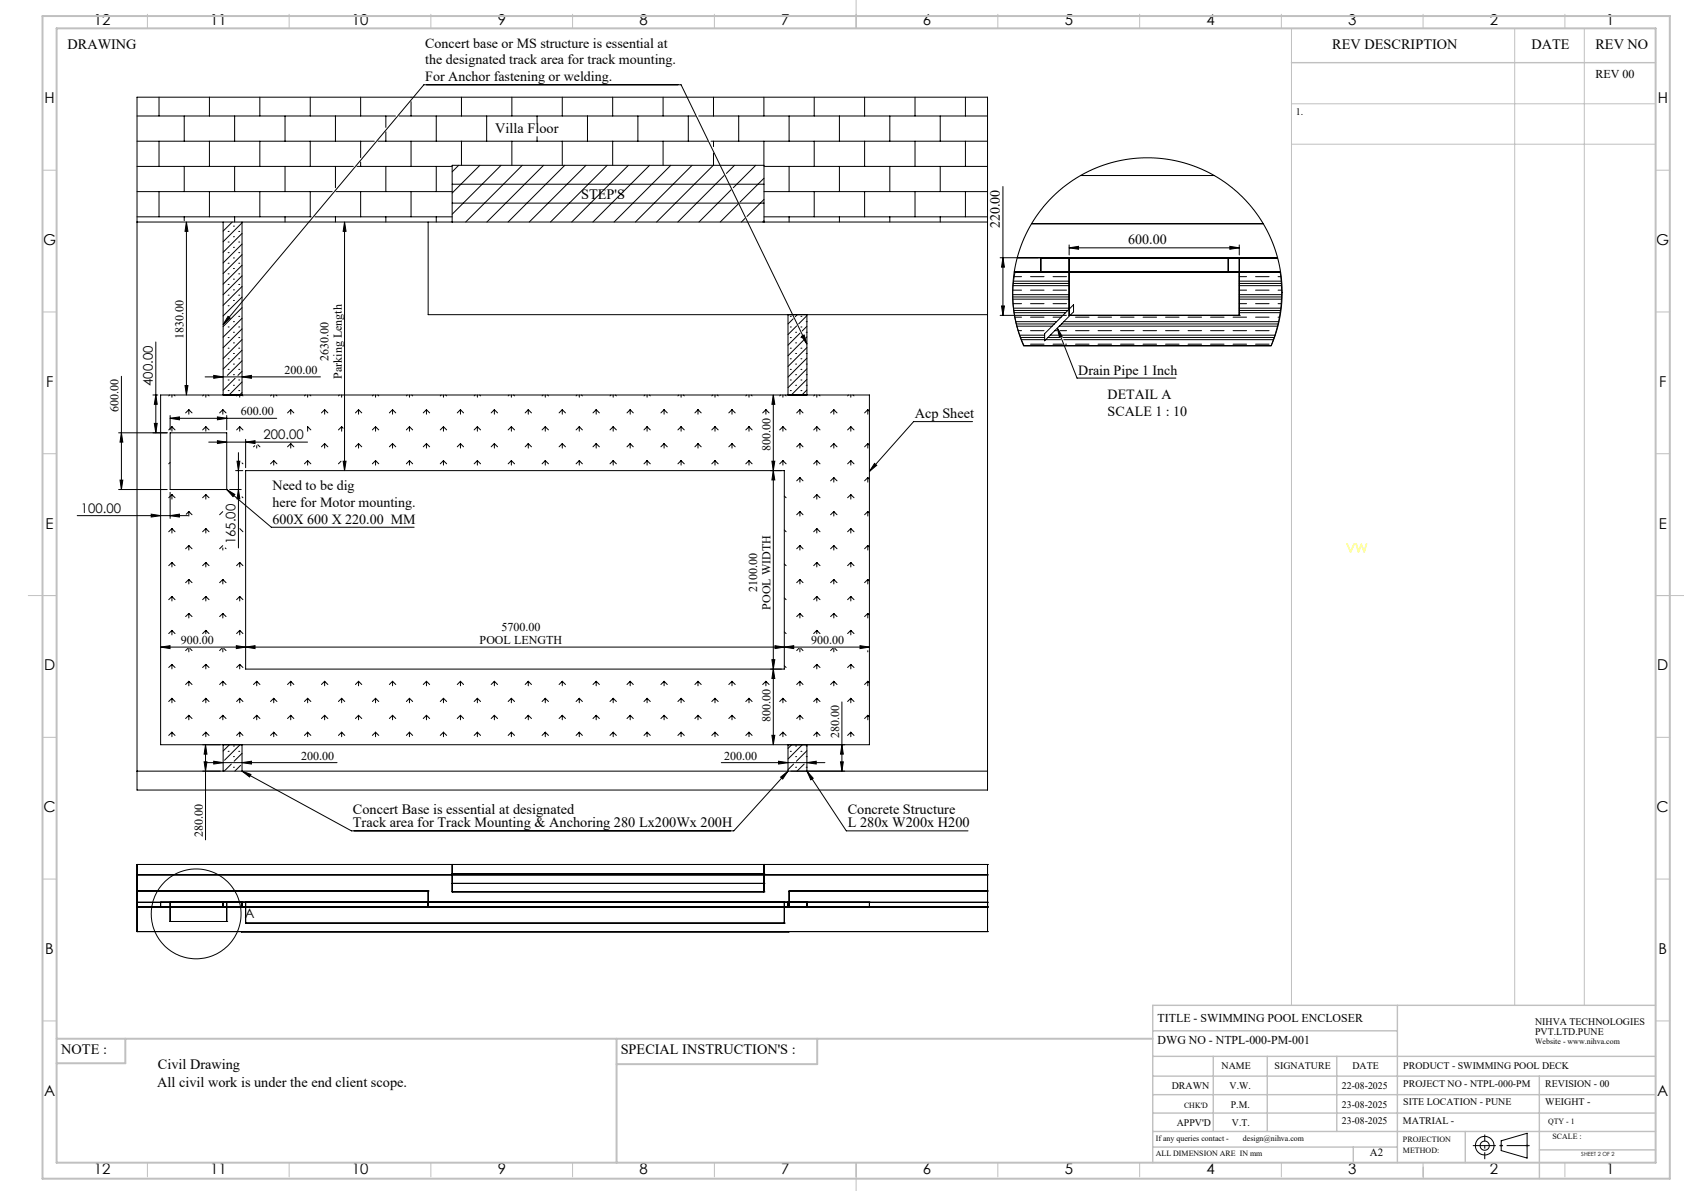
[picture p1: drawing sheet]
<svg xmlns="http://www.w3.org/2000/svg" width="594mm" height="420mm" viewBox="0 0 594 420" stroke-linecap="round" stroke-linejoin="round" font-family="sans-serif">
<g fill="none" stroke="#000" stroke-width=".35">
<path d="M48.3 34.3h300v244.3h-300zM56.1 34.3v6.6M73.9 34.3v6.6M91.7 34.3v6.6M109.4 34.3v6.6M127.2 34.3v6.6M145 34.3h.1M145 35.9v5M162.8 34.3v6.6M180.6 34.3v6.6M198.3 34.3v6.6M216.1 34.3v6.6"/>
<path d="M233.9 34.3v6.6M251.7 34.3v6.6M269.5 34.3v6.6M287.2 34.3v6.6M305 34.3v6.6M322.8 34.3v6.6M340.5 34.3v6.6M48.3 58.7h76.3M48.3 49.8h83.7M48.3 40.9h91.2M56.1 49.8v8.9M65 40.9v8.9"/>
<path d="M65 58.7v8.9M73.9 49.8v8.9M82.8 40.9v8.9M82.8 58.7v8.9M91.7 49.8v8.9M100.5 40.9v8.9M100.5 58.7v8.9M109.4 49.8v8.9M118.3 40.9v8.9M118.3 58.7v7.5M125.9 58.7h33.6M127.2 49.8v5.8"/>
<path d="M127.2 57.1v1.6M133.3 49.8h116.3M136.1 40.9v4M136.1 46.5v3.3M136.1 58.7v8.9M140.8 40.9h104.6M145 49.8v8.9M153.9 40.9v8.9M153.9 58.7v8.9M161.8 58.3l-2.3 2.3M162.8 49.8v8.5M169.3 58.3l-9.8 9.8"/>
<path d="M171.7 40.9v8.9M176.7 58.3l-17.2 17.2M180.6 49.8v8.5M184.2 58.3l-19.9 20M189.4 40.9v2.4M189.4 48.2v1.6M191.7 58.3l-20 20M198.3 49.8v8.5M199.2 58.3l-20 20M206.7 58.3l-20 20M207.2 40.9v8.9M214.2 58.3l-20 20"/>
<path d="M216.1 49.8v8.5M221.7 58.3l-20.1 20M225 40.9v8.9M229.1 58.3l-20 20M233.9 49.8v8.5M236.6 58.3l-20 20M242.8 40.9v8.9M244.1 58.3l-20 20M246.5 40.9h101.8M250.8 49.8h97.5M251.6 58.3l-20 20M251.7 49.8v1.9"/>
<path d="M251.7 54v4.3M259.1 58.3l-2.9 2.9M260.6 40.9v8.9M266.6 58.3l-7.9 7.9M269.5 49.8v28.5M269.5 58.7h78.8M269.5 58.3h-110v20M278.3 40.9v8.9M278.3 58.7v8.9M287.2 49.8v8.9M296.1 40.9v8.9M296.1 58.7v8.9"/>
<path d="M305 49.8v8.9M313.9 40.9v8.9M313.9 58.7v8.9M322.8 49.8v8.9M331.6 40.9v8.9M331.6 58.7v8.9M340.5 49.8v8.9M48.3 78.3h300M48.3 76.5h61.5M48.3 67.6h68.9M56.1 67.6v8.9M65 76.5v1.3"/>
<path d="M65.8 78.3l.5 3.3h-1zM65.8 78.3v61M73.9 67.6v8.9M78.7 78.3v61M81.9 78.3l-3.2 3.2M82.3 79.7h.1M82.8 76.5v1.8M85.4 78.3v61l.3 .3M85.4 78.6l-6.7 6.6M91.7 67.6v8.9M100.5 76.5v1.8M109.4 67.6v8.9"/>
<path d="M111.1 76.5h48.4M118.3 76.5v1.8M118.5 67.6h41M121.5 78.3l.6 3.3h-1.1zM121.5 78.3v87.7M127.2 67.6v8.9M136.1 76.5v1.8M145 67.6v8.9M151 78.3v32.7h197.3M153.9 76.5v1.8M159.5 65h110M159.5 71.6h110"/>
<path d="M255.4 61.9l-16.3 16.4M257.9 66.9l-11.3 11.4M260.3 72l-6.3 6.3M262.7 77.1l-1.2 1.2M269.5 77.8l-.5 .5M269.5 76.5h78.8M269.5 67.6h78.8M269.5 62.8l-8.4 8.4M269.5 70.3l-6 6M278.3 76.5v1.8M287.2 67.6v8.9M296.1 76.5v1.8"/>
<path d="M305 67.6v8.9M313.9 76.5v1.8M322.8 67.6v8.9M331.6 76.5v1.8M340.5 67.6v8.9M353.8 65.8v45.4M363.9 78.9h81.7M370.4 70.3l2.8-2.7 3.2-2.6 3.2-2.2 4.1-2.3 4-1.7 3.8-1.3 7.5-1.5 8.1-.3 3.9 .3 4.3 .8 4 1.1 4.4 1.7 6.8 3.6 3.1 2.2 3.4 2.9 5.2 5.7 2.7 3.7 1.9 3.3 2 4.4 1.4 3.9 1.7 7.7 .3 4.1v4.8l-1.1 7.8-1 3.8-1.7 4.4h-87.4l-2.2-6.5-1.3-7-.3-7.2 .7-6.4 1.9-7.1 2.9-6.8 3.4-5.5zM381.1 61.9h47.2M80.5 96.6h.1M80.5 92.8h.1M80.5 89.1h.1"/>
<path d="M80.5 85.4h.1M80.5 81.6h.1M82.3 98.4h.1M82.3 94.7h.1M82.3 91h.1M82.3 87.2h.1M82.3 83.5h.1M84.2 96.6h.1M84.2 92.8h.1M84.2 89.1h.1M84.2 85.4h.1M84.2 81.6h.1"/>
<path d="M85.4 97.3l-6.7 6.6M85.4 93.5l-6.7 6.7M85.4 89.8l-6.7 6.7M85.4 86.1l-6.7 6.6M85.4 82.3l-6.7 6.7M352.8 90.9h97.8M353.8 90.9l.5 3.3h-1zM357.4 100h19.7M357.5 99.1h19.6M357.8 95.9h93.9M357.8 97.6h2.5M358 95.9a41.6 41.6 0 0 0 3.2 26"/>
<path d="M363.5 97.6h4.8M367.1 90.9h.1M367.1 95.9h.1M367.1 90.9v5M371.4 97.6h4.8M377.1 90.9h.1M377.1 90.9v20.3M377.1 87.4l3.3-.5v1zM377.1 86.4v3.5M377.1 87.4h60M433.3 95.9h.1M433.3 90.9h.1"/>
<path d="M433.3 90.9v5M433.8 86.9l3.3 .5-3.3 .5zM437.1 90.9h.1M437.1 90.9v20.3M437.1 86.4v3.5M437.1 100h14.9M437.1 99.1h14.8M437.1 97.6h2.6M442.9 97.6h4.7M450.8 97.6h1M451.6 95.9a49.6 49.6 0 0 1-3.3 26M78.7 114.4l70.8-84.5h90.7l44.4 91.4"/>
<path d="M80.4 111.6l.8 .6-2.5 2.2zM80.5 119h.1M80.5 115.3h.1M80.5 107.8h.1M80.5 104.1h.1M80.5 100.3h.1M82.3 117.2h.1M82.3 113.4h.1M82.3 106h.1M82.3 102.2h.1M84.2 119h.1M84.2 115.3h.1"/>
<path d="M84.2 111.6h.1M84.2 104.1h.1M84.2 100.3h.1M85.4 119.8l-6.7 6.6M85.4 116l-6.7 6.6M85.4 112.2l-6.7 6.7M85.4 108.5l-6.7 6.7M85.4 104.8l-6.7 6.6M85.4 101l-6.7 6.7M278 111v28.3M278.8 119h.1M278.8 115.3h.1"/>
<path d="M278.8 111.6h.1M279.8 112.4l-1.8 1.8M280.6 117.2h.1M281 115l-3 3M281.2 111l-.7 .7M282.2 117.5l-4.2 4.2M282.5 119h.1M282.5 115.3h.1M282.5 111.6h.1M282.7 118.6l.9-.5 1 3.2zM283.4 120l-5.4 5.5M284.4 117.2h.1"/>
<path d="M284.4 113.4h.1M284.6 111v28.3M284.6 118.8l-.4 .5M284.6 115.1l-1.6 1.6M284.6 111.3l-2.9 2.9M352.8 111.2h23.3M353.3 107.9h1l-.5 3.3zM357.2 104.7h19.9M357.2 103.9h19.9M357.3 105.5h19.8M357.3 102.3h3M357.4 100.7h19.7"/>
<path d="M357.4 107.1h2.9M357.5 108.7h19.6M357.6 109.5h19.1M357.7 110.3h18.1M358 111.8h2.3M358.3 113.4h14.4M358.5 114.2h13.4M358.7 115h12.4M359.1 116.6h1.2M359.7 118.2h8.8M360 119h8.5M360.3 119.8h8.2"/>
<path d="M363.5 102.3h4.8M363.5 107.1h4.8M363.5 111.8h4.8M363.5 116.6h4.8M368.5 117.7l10.2-10.2v2.5l-10.2 10.2zM368.9 119.8h5.2M369.6 119h4.2M370.5 118.2h3M371.4 102.3h4.8M371.4 107.1h4.8M371.4 111.8h2.9M372 116.6h.8"/>
<path d="M373 115.7l1.6 2.9-.9 .3zM373 115.7l6.9 17.6h34.9M373.6 115h77M373.9 116.6h2.3M374.4 114.2h76.4M374.5 118.2h75.2M374.9 119h74.5M375.2 119.8h74M375.2 113.4h75.8M377.1 111.2h.1M377.1 111.2h60M379.4 111.8h4.7"/>
<path d="M379.4 116.6h4.7M387.3 111.8h4.8M387.3 116.6h4.8M395.3 111.8h4.7M395.3 116.6h4.7M403.2 111.8h4.8M403.2 116.6h4.8M411.1 111.8h4.8M411.1 116.6h4.8M419.1 111.8h4.7M419.1 116.6h4.7M427 111.8h4.8"/>
<path d="M427 116.6h4.8M434.9 111.8h4.8M434.9 116.6h4.8M437.1 111.2h.1M437.1 100.7h14.9M437.1 105.5h14.9M437.1 110.3h14.5M437.1 104.7h14.9M437.1 109.5h14.6M437.1 103.9h14.9M437.1 108.7h14.7M437.1 102.3h2.6"/>
<path d="M437.1 107.1h2.6M442.9 102.3h4.7M442.9 107.1h4.7M442.9 111.8h4.7M442.9 116.6h4.7M450.8 102.3h1.2M450.8 107.1h1.1M450.8 111.8h.5M42.8 132.7v39.9M53.9 139.3h1.8M55 120.6v32M55 139.3l.5 3.3h-1.1z"/>
<path d="M56.7 139.3h250v123.3h-250zM59.8 139.3l-.3 .3M60.6 139.3v.8M61.4 139.3l.3 .3M65.3 136h1l-.5 3.3zM71.8 139.3l-.3 .3M72.4 132.9h40.6M72.6 139.3v.8M73.4 139.3l.3 .3M75.4 132.4l3.3 .5-3.3 .5zM80.5 137.7h.1M80.5 134h.1"/>
<path d="M80.5 130.3h.1M80.5 126.5h.1M80.5 122.8h.1M82.3 135.9h.1M82.3 132.1h.1M82.3 128.4h.1M82.3 124.7h.1M82.3 120.9h.1M82.9 133.4l-4.2 4.2M83.8 139.3l-.3 .3M84.2 137.7h.1M84.2 134h.1"/>
<path d="M84.2 130.3h.1M84.2 126.5h.1M84.2 122.8h.1M85.4 132.9l3.3-.5v1zM85.4 138.4l-.9 .9 .1 .8M85.4 134.7l-4.6 4.6M85.4 123.5l-6.7 6.7M85.4 131l-1.5 1.4M85.4 127.2l-5.2 5.2M95.7 139.3l-.3 .3M96.6 139.3v.8M97.3 139.3l.4 .3"/>
<path d="M107.7 139.3l-.3 .3M108.5 139.3v.8M109.3 139.3l.3 .3M119.7 139.3l-.3 .3M120.5 139.3v.8M131.7 139.3l-.4 .3M132.5 139.3v.8M133.3 139.3l.3 .3M143.7 139.3l-.4 .3M144.4 139.3v.8M145.2 139.3l.4 .3M155.6 139.3l-.3 .3"/>
<path d="M156.4 139.3v.8M157.2 139.3l.4 .3M167.6 139.3l-.3 .3M168.4 139.3v.8M169.2 139.3l.3 .3M179.6 139.3l-.4 .3M180.4 139.3v.8M181.2 139.3l.3 .3M191.6 139.3l-.4 .3M192.3 139.3v.8M193.1 139.3l.4 .3M203.5 139.3l-.3 .3"/>
<path d="M204.3 139.3v.8M205.1 139.3l.3 .3M215.5 139.3l-.3 .3M216.3 139.3v.8M217.1 139.3l.3 .3M227.5 139.3l-.3 .3M228.2 139.3v.8M229.1 139.3l.3 .3M239.4 139.3l-.3 .3M240.2 139.3v.8M241 139.3l.4 .3M251.4 139.3l-.3 .3"/>
<path d="M252.2 139.3v.8M253 139.3l.3 .3M263.4 139.3l-.3 .3M264.2 139.3v.8M265 139.3l.3 .3M272.8 139.3l.5 3.3h-1zM272.8 139.3v123.3M275.3 139.3l-.3 .3M276.2 139.3v.8M276.9 139.3l.4 .3M278.8 137.7h.1M278.8 134h.1"/>
<path d="M278.8 130.3h.1M278.8 126.5h.1M278.8 122.8h.1M280.6 135.9h.1M280.6 132.1h.1M280.6 128.4h.1M280.6 124.7h.1M280.6 120.9h.1M282.5 137.7h.1M282.5 134h.1M282.5 130.3h.1M282.5 126.5h.1"/>
<path d="M282.5 122.8h.1M284.4 135.9h.1M284.4 132.1h.1M284.4 128.4h.1M284.4 124.7h.1M284.6 137.5l-1.7 1.8M284.6 133.8l-5.5 5.5M284.6 130.1l-6.6 6.6M284.6 126.3l-6.6 6.7M284.6 122.6l-6.6 6.6M287.3 139.3l-.3 .3M288.1 139.3v.8"/>
<path d="M288.9 139.3l.3 .3M299.3 139.3l-.3 .3M300.1 139.3v.8M300.9 139.3l.3 .3M363.5 121.4h4.8M371.4 121.4h3.4M375.8 121.4h.4M379.4 121.4h4.7M387.3 121.4h4.8M395.3 121.4h4.7M403.2 121.4h4.8M411.1 121.4h4.8"/>
<path d="M419.1 121.4h4.7M427 121.4h4.8M434.9 121.4h4.8M442.9 121.4h4.7M41.8 152.6h17.2M42.8 152.6l.5 3.3h-1zM54.4 149.3h1.1l-.5 3.3zM60 152.6h20v20h-20zM60 147.5l3.3-.5v1zM60 146.5v5.1M60 147.5h37.6M60.6 150.5v1.6"/>
<path d="M60.6 150.5l-1.1 1.1M60.6 150.5l1.1 1.1M66.6 144.5v1.6M66.6 144.5l-1.1 1.1M66.6 144.5l1.1 1.1M72.6 150.5v1.6M72.6 150.5l-1.1 1.1M72.6 150.5l1.1 1.1M73.6 155.9h34.9M76.7 155.4l3.3 .5-3.3 .5zM76.7 147l3.3 .5-3.3 .5zM78.6 144.5v1.6"/>
<path d="M78.6 144.5l-1.1 1.1M78.6 144.5l1.1 1.1M80 146.5v5.1M84.1 159.6v33.6M84.6 150.5v1.6M84.6 150.5l-1.1 1.1M84.6 150.5l1.1 1.1M86.6 155.9l3.4-.5v1zM86.6 154.9v10M89.9 157.2l-.5 .4M90.6 157.2v.8M90.9 156.9l.8 .7"/>
<path d="M102.6 144.5v1.6M102.6 156.4v1.6M102.6 156.4l-1.2 1.2M102.6 144.5l-1.2 1.1M102.6 144.5l1 1.1M102.6 156.4l1 1.2M108.5 150.5v1.6M108.5 150.5h.1M108.5 150.5l1.1 1.1M114.5 144.5v1.6M114.5 156.4v1.6M114.5 156.4l-1.1 1.2"/>
<path d="M114.5 144.5l-1.1 1.1M114.5 144.5l1.1 1.1M114.5 156.4l1.1 1.2M120.5 150.5v1.6M120.5 150.5l-1.1 1.1M120.5 150.5l.5 .5M126.5 144.5v1.6M126.5 156.4v1.6M126.5 156.4l-1.1 1.2M126.5 144.5l-1.1 1.1M126.5 144.5l1.1 1.1M126.5 156.4l1.1 1.2"/>
<path d="M132.5 150.5v1.6M132.5 150.5l-1.2 1.1M132.5 150.5l1.1 1.1M138.5 144.5v1.6M138.5 156.4v1.6M138.5 156.4l-1.2 1.2M138.5 144.5l-1.2 1.1M138.5 144.5l1.1 1.1M138.5 156.4l1.1 1.2M144.4 150.5v1.6M144.4 150.5l-1.1 1.1M144.4 150.5l1.2 1.1"/>
<path d="M150.4 144.5v1.6M150.4 156.4v1.6M150.4 156.4l-1.1 1.2M150.4 144.5l-1.1 1.1M150.4 144.5l1.2 1.1M150.4 156.4l1.2 1.2M156.4 150.5v1.6M156.4 150.5l-1.1 1.1M156.4 150.5l1.2 1.1M162.4 144.5v1.6M162.4 156.4v1.6M162.4 156.4l-1.1 1.2"/>
<path d="M162.4 144.5l-1.1 1.1M162.4 144.5l1.1 1.1M162.4 156.4l1.1 1.2M168.4 150.5v1.6M168.4 150.5l-1.1 1.1M168.4 150.5l1.1 1.1M174.4 144.5v1.6M174.4 156.4v1.6M174.4 156.4l-1.2 1.2M174.4 144.5l-1.2 1.1M174.4 144.5l1.1 1.1M174.4 156.4l1.1 1.2"/>
<path d="M180.4 150.5v1.6M180.4 150.5l-1.2 1.1M180.4 150.5l1.1 1.1M186.3 144.5v1.6M186.3 156.4v1.6M186.3 156.4l-1.1 1.2M186.3 144.5l-1.1 1.1M186.3 144.5l1.2 1.1M186.3 156.4l1.2 1.2M192.3 150.5v1.6M192.3 150.5l-1.1 1.1M192.3 150.5l1.2 1.1"/>
<path d="M198.3 144.5v1.6M198.3 156.4v1.6M198.3 156.4l-1.1 1.2M198.3 144.5l-1.1 1.1M198.3 144.5l1.2 1.1M198.3 156.4l1.2 1.2M204.3 150.5v1.6M204.3 150.5l-1.1 1.1M204.3 150.5l1.1 1.1M210.3 144.5v1.6M210.3 156.4v1.6M210.3 156.4l-1.1 1.2"/>
<path d="M210.3 144.5l-1.1 1.1M210.3 144.5l1.1 1.1M210.3 156.4l1.1 1.2M216.3 150.5v1.6M216.3 150.5l-1.1 1.1M216.3 150.5l1.1 1.1M222.3 144.5v1.6M222.3 156.4v1.6M222.3 156.4l-1.1 1.2M222.3 144.5l-1.1 1.1M222.3 144.5l1.1 1.1M222.3 156.4l1.1 1.2"/>
<path d="M228.2 150.5v1.6M228.2 150.5l-1 1.1M228.2 150.5l1.2 1.1M234.2 144.5v1.6M234.2 156.4v1.6M234.2 156.4l-1.1 1.2M234.2 144.5l-1.1 1.1M234.2 144.5l1.2 1.1M234.2 156.4l1.2 1.2M240.2 150.5v1.6M240.2 150.5l-1.1 1.1M240.2 150.5l1.2 1.1"/>
<path d="M246.2 144.5v1.6M246.2 156.4v1.6M246.2 156.4l-1.1 1.2M246.2 144.5l-1.1 1.1M246.2 144.5l1.1 1.1M246.2 156.4l1.1 1.2M252.2 150.5v1.6M252.2 150.5l-1.1 1.1M252.2 150.5l1.1 1.1M258.2 156.4l-1.1 1.2M258.2 144.5v1.6M258.2 156.4v1.6"/>
<path d="M258.2 144.5l-1.1 1.1M258.2 144.5l1.1 1.1M258.2 156.4l1.1 1.2M264.2 150.5l-1.1 1.1M264.2 150.5v1.6M264.2 150.5l1.1 1.1M270.2 144.5l-1.2 1.1M270.2 144.5v1.6M270.2 144.5l1.1 1.1M276.2 150.5v1.6M276.2 150.5l-1.2 1.1M276.2 150.5l1.1 1.1"/>
<path d="M282.2 144.5v1.6M282.2 156.4v1.6M282.2 156.4l-1.2 1.2M282.2 144.5l-1.2 1.1M282.2 144.5l1 1.1M282.2 156.4l1 1.2M288.1 150.5v1.6M288.1 150.5l-1.1 1.1M288.1 150.5l1.1 1.1M294.1 144.5v1.6M294.1 156.4v1.6M294.1 156.4l-1.1 1.2"/>
<path d="M294.1 144.5l-1.1 1.1M294.1 144.5l1.1 1.1M294.1 156.4l1.1 1.2M300.1 150.5v1.6M300.1 150.5l-1.1 1.1M300.1 150.5l1.1 1.1M306.1 144.5v1.6M306.1 156.4v1.6M306.1 156.4l-1.1 1.2M306.1 144.5l-1.1 1.1M306.1 144.5l.6 .5M306.1 156.4l.6 .6"/>
<path d="M343 148.7h-20.7l-15.6 17.5M41.8 172.6h17.2M42.3 169.3h1l-.5 3.3zM60 173.6v9.2M60 163.1l-.5 .5M60.6 174.4v1.6M60.6 174.4l-1.1 1.1M60.6 174.4l1.1 1.1M72.6 174.4v1.6M72.6 174.4l-1.1 1.1M72.6 174.4l1.1 1.1M80 172.6l15.7 13.3h50.4"/>
<path d="M80 172.6l2.8 1.8-.6 .7zM81 172.6h4.1M83.1 166h2.6M83.6 162.6h1l-.5 3.4zM84.1 172.6l.5 3.3h-1zM85.4 163.2l.3 .4M85.4 175.2l.3 .3M86.6 166h190v70h-190zM96.6 162.4v1.6M96.6 162.4l-1.2 1.2M96.6 162.4l1.1 1.2M108.5 162.4v1.6"/>
<path d="M108.5 162.4l-1.1 1.2M108.5 162.4l1.1 1.2M120.3 162.6l-.9 1M121 162.6h1.1l-.6 3.4zM132.5 162.4v1.6M132.5 162.4l-1.2 1.2M132.5 162.4l1.1 1.2M144.4 162.4v1.6M144.4 162.4l-1.1 1.2M144.4 162.4l1.2 1.2M156.4 162.4v1.6M156.4 162.4l-1.1 1.2"/>
<path d="M156.4 162.4l1.2 1.2M168.4 162.4v1.6M168.4 162.4l-1.1 1.2M168.4 162.4l1.1 1.2M180.4 162.4v1.6M180.4 162.4l-1.2 1.2M180.4 162.4l1.1 1.2M192.3 162.4v1.6M192.3 162.4l-1.1 1.2M192.3 162.4l1.2 1.2M204.3 162.4v1.6M204.3 162.4l-1.1 1.2"/>
<path d="M204.3 162.4l1.1 1.2M216.3 162.4v1.6M216.3 162.4l-1.1 1.2M216.3 162.4l1.1 1.2M228.2 162.4v1.6M228.2 162.4l-1 1.2M228.2 162.4l1.2 1.2M240.2 162.4v1.6M240.2 162.4l-1.1 1.2M240.2 162.4l1.2 1.2M252.2 162.4l-1.1 1.2M252.2 162.4v1.6"/>
<path d="M252.2 162.4l1.1 1.2M264.2 162.4v1.6M264.2 162.4l-1.1 1.2M264.2 162.4l1.1 1.2M272.3 162.6h1l-.5 3.4zM272.8 166l.5 3.2h-1zM276.2 162.4v1.6M276.2 162.4l-1.2 1.2M276.2 162.4l1.1 1.2M276.6 174.9l.7 .6M282.2 168.4v1.6M282.2 168.4l-1.2 1.2"/>
<path d="M282.2 168.4l1 1.2M288.1 162.4v1.6M288.1 174.4v1.6M288.1 174.4l-1.1 1.1M288.1 162.4l-1.1 1.2M288.1 162.4l1.1 1.2M288.1 174.4l1.1 1.1M294.1 168.4v1.6M294.1 168.4l-1.1 1.2M294.1 168.4l1.1 1.2M300.1 162.4v1.6M300.1 174.4v1.6"/>
<path d="M300.1 174.4l-1.1 1.1M300.1 162.4l-1.1 1.2M300.1 162.4l1.1 1.2M300.1 174.4l1.1 1.1M306.1 168.4v1.6M306.1 168.4l-1.1 1.2M306.1 168.4l.6 .6M308.5 163.4l.7 .7-2.5 2.1zM27.2 181.8h39.2M53.3 181.3l3.4 .5-3.4 .5zM60 181.8l3.3-.5v1zM60.6 186.4v1.6"/>
<path d="M60.6 198.3v1.6M60.6 198.3l-1.1 1.2M60.6 186.4l-1.1 1.1M60.6 186.4l1.1 1.1M60.6 198.3l1.1 1.2M66.6 180.4v1.6M66.6 192.4v1.6M66.6 192.4l-1.1 1.1M66.6 180.4l-.9 .9M66.6 180.4l1.1 1.1M66.6 192.4l1.1 1.1M72.6 186.4v1.6"/>
<path d="M72.6 198.3v1.6M72.6 198.3l-1.1 1.2M72.6 186.4l-1.1 1.1M72.6 186.4l1.1 1.1M72.6 198.3l1.1 1.2M78.6 192.4l-1.1 1.1M78.6 180.4l-1.1 1.1M78.6 193.2v.8M79.4 193.2l.3 .3M84.6 198.3v1.6M84.6 198.3l-1.1 1.2M84.6 198.3l1.1 1.2"/>
<path d="M84.6 186.4l1.1 1.1M276.6 186.9l.7 .6M276.6 198.9l.7 .6M282.2 180.4v1.6M282.2 192.4v1.6M282.2 192.4l-1.2 1.1M282.2 180.4l-1.2 1.1M282.2 180.4l1 1.1M282.2 192.4l1 1.1M288.1 186.4v1.6M288.1 198.3v1.6M288.1 198.3l-1.1 1.2"/>
<path d="M288.1 186.4l-1.1 1.1M288.1 186.4l1.1 1.1M288.1 198.3l1.1 1.2M294.1 180.4v1.6M294.1 192.4v1.6M294.1 192.4l-1.1 1.1M294.1 180.4l-1.1 1.1M294.1 180.4l1.1 1.1M294.1 192.4l1.1 1.1M300.1 186.4v1.6M300.1 198.3v1.6M300.1 198.3l-1.1 1.2"/>
<path d="M300.1 186.4l-1.1 1.1M300.1 186.4l1.1 1.1M300.1 198.3l1.1 1.2M306.1 180.4v1.6M306.1 192.4v1.6M306.1 192.4l-1.1 1.1M306.1 180.4l-1.1 1.1M306.1 180.4l.6 .6M306.1 192.4l.6 .6M60.6 210.3v1.6M60.6 210.3l-1.1 1.2M60.6 210.3l1.1 1.2"/>
<path d="M66.6 204.3v1.6M66.6 216.3v1.6M66.6 216.3l-1.1 1.1M66.6 204.3l-1.1 1.2M66.6 204.3l1.1 1.2M66.6 216.3l1.1 1.1M72.6 210.3v1.6M72.6 210.3l-1.1 1.2M72.6 210.3l1.1 1.2M78.6 204.3v1.6M78.6 216.3v1.6M78.6 216.3l-1.1 1.1"/>
<path d="M78.6 204.3l-1.1 1.2M78.6 204.3l1.1 1.2M78.6 216.3l1.1 1.1M84.6 210.3v1.6M84.6 210.3l-1.1 1.2M84.6 210.3l1.1 1.2M276.6 210.8l.7 .7M282.2 204.3v1.6M282.2 216.3v1.6M282.2 216.3l-1.2 1.1M282.2 204.3l-1.2 1.2M282.2 204.3l1 1.2"/>
<path d="M282.2 216.3l1 1.1M288.1 210.3v1.6M288.1 210.3l-1.1 1.2M288.1 210.3l1.1 1.2M294.1 204.3v1.6M294.1 216.3v1.6M294.1 216.3l-1.1 1.1M294.1 204.3l-1.1 1.2M294.1 204.3l1.1 1.2M294.1 216.3l1.1 1.1M300.1 210.3v1.6M300.1 210.3l-1.1 1.2"/>
<path d="M300.1 210.3l1.1 1.2M306.1 204.3v1.6M306.1 216.3v1.6M306.1 216.3l-1.1 1.1M306.1 204.3l-1.1 1.2M306.1 204.3l.6 .6M306.1 216.3l.6 .6M56.7 228.2l3.3-.5v1zM56.7 228.2h250M60.6 222.3v1.6M60.6 234.3v1.6M60.6 234.3l-1.1 1.1"/>
<path d="M60.6 222.3l-1.1 1.1M60.6 222.3l1.1 1.1M60.6 234.3l1.1 1.1M66.2 228.7l-.7 .7M66.6 228.7v1.2M67 228.7l.7 .7M72.6 222.3v1.2M72.6 234.3v1.6M72.6 234.3l-1.1 1.1M72.6 222.3l-1.1 1.1M72.6 222.3l1.1 1.1M72.6 234.3l1.1 1.1"/>
<path d="M78.2 228.7l-.7 .7M78.6 228.7v1.2M79 228.7l.7 .7M83.4 227.7l3.2 .5-3.2 .5zM84.6 222.3v1.6M84.6 234.3v1.6M84.6 234.3l-1.1 1.1M84.6 222.3l-1.1 1.1M84.6 222.3l1.1 1.1M84.6 234.3l1.1 1.1M86.6 228.2l3.4-.5v1zM272.3 232.6h1l-.5 3.4z"/>
<path d="M272.8 236l.5 3.3h-1zM273.4 227.7l3.2 .5-3.2 .5zM276.6 222.8l.7 .6M276.6 234.8l.7 .6M276.6 228.2l3.4-.5v1zM281.7 228.7l-.7 .7M282.2 228.7v1.2M282.5 228.7l.7 .7M288.1 222.3v1.2M288.1 234.3v1.6M288.1 234.3l-1.1 1.1M288.1 222.3l-1.1 1.1"/>
<path d="M288.1 222.3l1.1 1.1M288.1 234.3l1.1 1.1M293.7 228.7l-.7 .7M294.1 228.7v1.2M294.5 228.7l.7 .7M300.1 222.3v1.6M300.1 234.3v1.6M300.1 234.3l-1.1 1.1M300.1 222.3l-1.1 1.1M300.1 222.3l1.1 1.1M300.1 234.3l1.1 1.1M303.4 227.7l3.3 .5-3.3 .5z"/>
<path d="M306.1 229.5v.4M60.6 246.3v1.5M60.6 258.2v1.6M60.6 258.2l-1.1 1.1M60.6 246.3l-1.1 1.1M60.6 246.3l1.1 1.1M60.6 258.2l1.1 1.1M66.6 240.3v1.5M66.6 252.3v1.5M66.6 252.3l-1.1 1.1M66.6 240.3l-1.1 1.1M66.6 240.3l1.1 1.1"/>
<path d="M66.6 252.3l1.1 1.1M72.6 246.3v1.5M72.6 258.2v1.6M72.6 258.2l-1.1 1.1M72.6 246.3l-1.1 1.1M72.6 246.3l1.1 1.1M72.6 258.2l1.1 1.1M78.6 240.3v1.5M78.6 252.3v1.5M78.6 252.3l-1.1 1.1M78.6 240.3l-1.1 1.1M78.6 240.3l1.1 1.1"/>
<path d="M78.6 252.3l1.1 1.1M84.6 246.3v1.5M84.6 258.2v1.6M84.6 258.2l-1.1 1.1M84.6 246.3l-1.1 1.1M84.6 246.3l1.1 1.1M84.6 258.2l1.1 1.1M90.6 240.3v1.5M90.6 252.3v1.5M90.6 252.3l-1.2 1.1M90.6 240.3l-1.2 1.1M90.6 240.3l1.1 1.1"/>
<path d="M90.6 252.3l1.1 1.1M96.6 246.3v1.5M96.6 258.2v1.6M96.6 258.2l-1.2 1.1M96.6 246.3l-1.2 1.1M96.6 246.3l1.1 1.1M96.6 258.2l1.1 1.1M102.6 240.3v1.5M102.6 252.3v1.5M102.6 252.3l-1.2 1.1M102.6 240.3l-1.2 1.1M102.6 240.3l1 1.1"/>
<path d="M102.6 252.3l1 1.1M108.5 246.3v1.5M108.5 258.2v1.6M108.5 258.2l-1.1 1.1M108.5 246.3l-1.1 1.1M108.5 246.3l1.1 1.1M108.5 258.2l1.1 1.1M114.5 240.3v1.5M114.5 252.3v1.5M114.5 252.3l-1.1 1.1M114.5 240.3l-1.1 1.1M114.5 240.3l1.1 1.1"/>
<path d="M114.5 252.3l1.1 1.1M120.5 246.3v1.5M120.5 258.2v1.6M120.5 258.2l-1.1 1.1M120.5 246.3l-1.1 1.1M120.5 246.3l1.1 1.1M120.5 258.2l1.1 1.1M126.5 240.3v1.5M126.5 252.3v1.5M126.5 252.3l-1.1 1.1M126.5 240.3l-1.1 1.1M126.5 240.3l1.1 1.1"/>
<path d="M126.5 252.3l1.1 1.1M132.5 246.3v1.5M132.5 258.2v1.6M132.5 258.2l-1.2 1.1M132.5 246.3l-1.2 1.1M132.5 246.3l1.1 1.1M132.5 258.2l1.1 1.1M138.5 240.3v1.5M138.5 252.3v1.5M138.5 252.3l-1.2 1.1M138.5 240.3l-1.2 1.1M138.5 240.3l1.1 1.1"/>
<path d="M138.5 252.3l1.1 1.1M144.4 246.3v1.5M144.4 258.2v1.6M144.4 258.2l-1.1 1.1M144.4 246.3l-1.1 1.1M144.4 246.3l1.2 1.1M144.4 258.2l1.2 1.1M150.4 240.3v1.5M150.4 252.3v1.5M150.4 252.3l-1.1 1.1M150.4 240.3l-1.1 1.1M150.4 240.3l1.2 1.1"/>
<path d="M150.4 252.3l1.2 1.1M156.4 258.2l-1.1 1.1M156.4 246.3v1.5M156.4 258.2v1.6M156.4 246.3l-1.1 1.1M156.4 246.3l1.2 1.1M156.4 258.2l1.2 1.1M162.4 252.3l-1.1 1.1M162.4 240.3v1.5M162.4 252.3v1.5M162.4 240.3l-1.1 1.1M162.4 240.3l1.1 1.1"/>
<path d="M162.4 252.3l1.1 1.1M168.4 246.3l-1.1 1.1M168.4 246.3v1.5M168.4 258.2v1.6M168.4 258.2l-1.1 1.1M168.4 246.3l1.1 1.1M168.4 258.2l1.1 1.1M174.4 240.3l-1.2 1.1M174.4 240.3v1.5M174.4 252.3v1.5M174.4 252.3l-1.2 1.1M174.4 240.3l1.1 1.1"/>
<path d="M174.4 252.3l1.1 1.1M180.4 246.3v1.5M180.4 258.2v1.6M180.4 258.2l-1.2 1.1M180.4 246.3l-1.2 1.1M180.4 246.3l1.1 1.1M180.4 258.2l1.1 1.1M186.3 240.3v1.5M186.3 252.3v1.5M186.3 252.3l-1.1 1.1M186.3 240.3l-1.1 1.1M186.3 240.3l1.2 1.1"/>
<path d="M186.3 252.3l1.2 1.1M192.3 246.3v1.5M192.3 258.2v1.6M192.3 258.2l-1.1 1.1M192.3 246.3l-1.1 1.1M192.3 246.3l1.2 1.1M192.3 258.2l1.2 1.1M198.3 240.3v1.5M198.3 252.3v1.5M198.3 252.3l-1.1 1.1M198.3 240.3l-1.1 1.1M198.3 240.3l1.2 1.1"/>
<path d="M198.3 252.3l1.2 1.1M204.3 246.3v1.5M204.3 258.2v1.6M204.3 258.2l-1.1 1.1M204.3 246.3l-1.1 1.1M204.3 246.3l1.1 1.1M204.3 258.2l1.1 1.1M210.3 240.3v1.5M210.3 252.3v1.5M210.3 252.3l-1.1 1.1M210.3 240.3l-1.1 1.1M210.3 240.3l1.1 1.1"/>
<path d="M210.3 252.3l1.1 1.1M216.3 246.3v1.5M216.3 258.2v1.6M216.3 258.2l-1.1 1.1M216.3 246.3l-1.1 1.1M216.3 246.3l1.1 1.1M216.3 258.2l1.1 1.1M222.3 240.3v1.5M222.3 252.3v1.5M222.3 252.3l-1.1 1.1M222.3 240.3l-1.1 1.1M222.3 240.3l1.1 1.1"/>
<path d="M222.3 252.3l1.1 1.1M228.2 246.3v1.5M228.2 258.2v1.6M228.2 258.2l-1 1.1M228.2 246.3l-1 1.1M228.2 246.3l1.2 1.1M228.2 258.2l1.2 1.1M234.2 240.3v1.5M234.2 252.3v1.5M234.2 252.3l-1.1 1.1M234.2 240.3l-1.1 1.1M234.2 240.3l1.2 1.1"/>
<path d="M234.2 252.3l1.2 1.1M240.2 246.3v1.5M240.2 258.2v1.6M240.2 258.2l-1.1 1.1M240.2 246.3l-1.1 1.1M240.2 246.3l1.2 1.1M240.2 258.2l1.2 1.1M246.2 240.3v1.5M246.2 252.3v1.5M246.2 252.3l-1.1 1.1M246.2 240.3l-1.1 1.1M246.2 240.3l1.1 1.1"/>
<path d="M246.2 252.3l1.1 1.1M252.2 246.3v1.5M252.2 258.2v1.6M252.2 258.2l-1.1 1.1M252.2 246.3l-1.1 1.1M252.2 246.3l1.1 1.1M252.2 258.2l1.1 1.1M258.2 240.3v1.5M258.2 252.3v1.5M258.2 252.3l-1.1 1.1M258.2 240.3l-1.1 1.1M258.2 240.3l1.1 1.1"/>
<path d="M258.2 252.3l1.1 1.1M264.2 246.3v1.5M264.2 258.2v1.6M264.2 258.2l-1.1 1.1M264.2 246.3l-1.1 1.1M264.2 246.3l1.1 1.1M264.2 258.2l1.1 1.1M270.2 240.3v1.5M270.2 240.3l-1.2 1.1M270.2 240.3l1.1 1.1M272.3 259.3h1l-.5 3.3zM276.2 246.3v1.5"/>
<path d="M276.2 258.2v1.6M276.2 258.2l-1.2 1.1M276.2 246.3l-1.2 1.1M276.2 246.3l1.1 1.1M276.2 258.2l1.1 1.1M282.2 240.3v1.5M282.2 252.3v1.5M282.2 252.3l-1.2 1.1M282.2 240.3l-1.2 1.1M282.2 240.3l1 1.1M282.2 252.3l1 1.1M288.1 246.3v1.5"/>
<path d="M288.1 258.2v1.6M288.1 258.2l-1.1 1.1M288.1 246.3l-1.1 1.1M288.1 246.3l1.1 1.1M288.1 258.2l1.1 1.1M294.1 240.3v1.5M294.1 240.3l-1.1 1.1M294.1 240.3l1.1 1.1M297 247.5v24.4M300.1 246.3v1.5M300.1 258.2v1.6M300.1 258.2l-1.1 1.1"/>
<path d="M300.1 246.3l-1.1 1.1M300.1 246.3l1.1 1.1M300.1 258.2l1.1 1.1M306.1 240.3v1.5M306.1 252.3v1.5M306.1 252.3l-1.1 1.1M306.1 240.3l-1.1 1.1M306.1 240.3l.6 .6M306.1 252.3l.6 .5M48.3 271.9h300M72 268.7h1l-.5 3.2zM72.4 268.9h46.5"/>
<path d="M72.5 262.6l.5 3.3h-1zM72.5 262.6v33.6M75.4 268.4l3.3 .5-3.3 .5zM78.7 262.6v9.3M80.5 265h.1M80.9 262.6l-2.2 2.2M81.6 269.4l-2.5 2.5M82.3 270.6h.1M82.3 266.8h.1M82.3 263.1h.1M84.2 265h.1M84.7 262.6l-5.5 5.5"/>
<path d="M84.9 269.9l-2.1 2M85.4 271.9l38.6 21.1h134.8l19.2-21.1M85.4 262.6v9.3M85.4 271.9l3.1 1.2-.5 .9zM85.4 268.9l3.3-.5v1zM85.4 265.7l-2.8 2.7M254.4 268.9h36.6M274.6 268.4l3.4 .5-3.4 .5zM275.3 274.1l2.7-2.2-1.9 2.8zM278 262.6v9.3M278.8 265h.1M279.3 262.6l-1.3 1.3"/>
<path d="M279.9 269.4l-1.9 2M280.6 270.6h.1M280.6 266.8h.1M280.6 263.1h.1M282.5 265h.1M283 262.6l-5 5.1M283.7 269.4l-2.6 2.5M284.4 270.6h.1M284.4 266.8h.1M284.4 263.1h.1M284.6 271.9l13.9 21.1h43M284.6 268.9l3.3-.5v1z"/>
<path d="M284.6 271.9l2.2 2.5-.8 .6zM284.6 262.6v9.3M284.6 264.7l-3.7 3.7M296.5 268.7h1l-.5 3.2zM297 262.6l.5 3.3h-1zM48.3 308.5h.1M48.3 319.8h.1M48.3 318.2h.1M48.3 314.2h.1M48.3 304.9h.1M48.3 304.9v23.6M48.3 319.8h300"/>
<path d="M48.3 318.2h300M48.3 314.2h102.7M48.3 304.9h300M48.3 308.5h300M56.7 318.2h.1M56.7 319.8h.1M56.7 318.2v1.6M60 318.2h.1M60 318.2v6.8M78.7 319.8h.1M78.7 318.2h.1M78.7 318.2v1.6"/>
<path d="M80 318.2h.1M80 318.2v6.8M85.4 319.8h.1M85.4 318.2h.1M85.4 318.2v1.6M86.6 318.2h.1M86.6 318.2v7.3M151 318.2h.1M151 319.8h.1M151 314.2h.1M151 314.2v5.6M159.5 304.9h.1"/>
<path d="M159.5 314.5h.1M159.5 311.5h.1M159.5 308.2h.1M159.5 304.9v9.6M159.5 314.5h110M159.5 311.5h110M159.5 308.2h110M269.5 304.9h.1M269.5 314.5h.1M269.5 311.5h.1M269.5 308.2h.1M269.5 304.9v9.6"/>
<path d="M276.6 318.2h.1M276.6 318.2v7.3M278 319.8h.1M278 318.2h.1M278 318.2v1.6M278.3 314.2h.1M278.3 319.8h.1M278.3 314.2h70M278.3 314.2v5.6M284.6 319.8h.1M284.6 318.2h.1M284.6 318.2v1.6"/>
<path d="M306.7 318.2h.1M306.7 319.8h.1M306.7 318.2v1.6M348.3 319.8h.1M348.3 318.2h.1M348.3 308.5h.1M348.3 304.9h.1M348.3 314.2h.1M348.3 304.9v23.6M48.3 328.5h.1M48.3 328.5h300M60 325h.1"/>
<path d="M60 325h20M80 325h.1M85.1 328.5h.1M85.1 328.6h.1M85.1 328.5v.1M85.1 328.6h193.1M86.6 325.5h.1M86.6 325.5h190M276.6 325.5h.1M278.2 328.5h.1M278.2 328.6h.1M278.2 328.5v.1"/>
<path d="M348.3 328.5h.1M529.5 402.3l9.2-2.7v8.8l-9.2-2.7z"/>
<circle cx="69.2" cy="322.3" r="15.8"/>
<circle cx="523.7" cy="404" r="1.62"/>
<circle cx="523.7" cy="404" r="3.3"/>
</g>
<g fill="none" stroke="#c0c0c0" stroke-width=".35">
<path d="M52 5v5M102 5v5M152 5v5M202 5v5M252 5v5M302 0v10M352 5v5M402 5v5M452 5v5M455.5 10v344.5M502 5v5M534.3 10v344.5"/>
<path d="M552 5v5M558.8 10v344.5M455.5 36.6h128.5M455.5 50.9h128.5M15 60h5M584 60h5M15 110h5M584 110h5M15 160h5M584 160h5M10 210h10M584 210h10"/>
<path d="M15 260h5M584 260h5M15 310h5M584 310h5M15 360h5M584 360h5M52 410v5M102 410v5M152 410v5M202 410v5M252 410v5M302 410v10"/>
<path d="M352 410v5M402 410v5M452 410v5M502 410v5M502 411.6v4.1M529 404h1M529.2 403.7l.7 .7M529.5 403.5v1M529.9 403.7l-.7 .7M538.1 404h1.1M538.3 403.7l.7 .7M538.7 403.5v1"/>
<path d="M539 403.7l-.7 .7M552 410v5"/>
</g>
<path d="M519.5 404h20.1" fill="none" stroke="#000" stroke-width=".35" stroke-dasharray="15.2 1.3 1.3 1.3" stroke-dashoffset="7.1" stroke-linecap="butt"/>
<path d="M523.7 408.8v-8.7" fill="none" stroke="#000" stroke-width=".35" stroke-dasharray="15.2 1.3 1.3 1.3" stroke-dashoffset="12.8" stroke-linecap="butt"/>
<g fill="none" stroke="#c0c0c0" stroke-width=".5">
<path d="M455.5 22.1h128.5M492.9 354.5v55.5M584 354.5h-177.4v55.5M406.6 372.5h177.4M406.6 379.5h177.4M406.6 363.5h86.3M428 372.5v26.5M447 372.5v26.5M471.5 372.5v26.5M543 379.5v36.2M406.6 392.5h177.4M406.6 386h177.4"/>
<path d="M406.6 399h177.4M516.9 399v11M406.6 404.5h86.3M477.3 404.5v5.5M543 405.5h41"/>
</g>
<path d="M15 5.7h574v410h-574zM20 10h564v400h-564zM20 366.3h386.6M44.2 366.3v8.6h-24.2M217.5 366.3v43.7M288.3 366.3v9h-70.8" fill="none" stroke="#c0c0c0" stroke-width=".7"/>
<g fill="#000">
<path d="M65.8 78.3l.5 3.3h-1zM65.3 136h1l-.5 3.3zM272.8 236l.5 3.3h-1zM272.3 259.3h1l-.5 3.3z"/>
<path d="M353.8 90.9l.5 3.3h-1zM353.3 107.9h1l-.5 3.3z"/>
<path d="M377.1 87.4l3.3-.5v1zM433.8 86.9l3.3 .5-3.3 .5z"/>
<path d="M75.4 132.4l3.3 .5-3.3 .5zM85.4 132.9l3.3-.5v1z"/>
<path d="M282.7 118.6l.9-.5 1 3.2zM80.4 111.6l.8 .6-2.5 2.2zM80 172.6l2.8 1.8-.6 .7zM373 115.7l1.6 2.9-.9 .3z"/>
<path d="M54.4 149.3h1.1l-.5 3.3zM55 139.3l.5 3.3h-1.1z"/>
<path d="M60 147.5l3.3-.5v1zM76.7 147l3.3 .5-3.3 .5z"/>
<path d="M76.7 155.4l3.3 .5-3.3 .5zM86.6 155.9l3.4-.5v1z"/>
<path d="M42.3 169.3h1l-.5 3.3zM42.8 152.6l.5 3.3h-1z"/>
<path d="M83.6 162.6h1l-.5 3.4zM84.1 172.6l.5 3.3h-1z"/>
<path d="M121 162.6h1.1l-.6 3.4zM121.5 78.3l.6 3.3h-1.1zM272.3 162.6h1l-.5 3.4zM272.8 139.3l.5 3.3h-1z"/>
<path d="M60 181.8l3.3-.5v1zM53.3 181.3l3.4 .5-3.4 .5z"/>
<path d="M86.6 228.2l3.4-.5v1zM273.4 227.7l3.2 .5-3.2 .5z"/>
<path d="M83.4 227.7l3.2 .5-3.2 .5zM56.7 228.2l3.3-.5v1z"/>
<path d="M272.3 232.6h1l-.5 3.4zM272.8 166l.5 3.2h-1z"/>
<path d="M276.6 228.2l3.4-.5v1zM303.4 227.7l3.3 .5-3.3 .5z"/>
<path d="M72.5 262.6l.5 3.3h-1zM72 268.7h1l-.5 3.2z"/>
<path d="M75.4 268.4l3.3 .5-3.3 .5zM85.4 268.9l3.3-.5v1z"/>
<path d="M85.4 271.9l3.1 1.2-.5 .9zM275.3 274.1l2.7-2.2-1.9 2.8zM308.5 163.4l.7 .7-2.5 2.1zM284.6 271.9l2.2 2.5-.8 .6z"/>
<path d="M284.6 268.9l3.3-.5v1zM274.6 268.4l3.4 .5-3.4 .5z"/>
<path d="M297 262.6l.5 3.3h-1zM296.5 268.7h1l-.5 3.2z"/>
</g>
<g font-size="5.3">
<text x="33.1" y="8.9">12</text>
<text x="74.1" y="8.9">11</text>
<text x="124.1" y="8.9">10</text>
<text x="175.6" y="8.9">9</text>
<text x="225.6" y="8.9">8</text>
<text x="275.6" y="8.9">7</text>
<text x="325.6" y="8.9">6</text>
<text x="375.6" y="8.9">5</text>
<text x="425.6" y="8.9">4</text>
<text x="475.6" y="8.9">3</text>
<text x="525.6" y="8.9">2</text>
<text x="566.6" y="8.9">1</text>
<text x="15.7" y="36.4">H</text>
<text x="584.7" y="36.4">H</text>
<text x="15.2" y="86.4">G</text>
<text x="584.2" y="86.4">G</text>
<text x="16.2" y="136.4">F</text>
<text x="585.2" y="136.4">F</text>
<text x="16.1" y="186.4">E</text>
<text x="585.1" y="186.4">E</text>
<text x="15.5" y="236.4">D</text>
<text x="584.5" y="236.4">D</text>
<text x="15.4" y="286.4">C</text>
<text x="584.4" y="286.4">C</text>
<text x="16" y="336.4">B</text>
<text x="585" y="336.4">B</text>
<text x="15.5" y="386.4">A</text>
<text x="584.5" y="386.4">A</text>
<text x="33.1" y="413.9">12</text>
<text x="74.1" y="413.9">11</text>
<text x="124.1" y="413.9">10</text>
<text x="175.6" y="413.9">9</text>
<text x="225.6" y="413.9">8</text>
<text x="275.6" y="413.9">7</text>
<text x="325.6" y="413.9">6</text>
<text x="375.6" y="413.9">5</text>
<text x="425.6" y="413.9">4</text>
<text x="475.6" y="413.9">3</text>
<text x="525.6" y="413.9">2</text>
<text x="566.6" y="413.9">1</text>
</g>
<g font-size="5">
<text x="23.8" y="17.2">DRAWING</text>
<text x="470" y="17.4">REV DESCRIPTION</text>
<text x="540.2" y="17.4">DATE</text>
<text x="562.8" y="17.4">REV NO</text>
<text x="174.7" y="47">Villa Floor</text>
<text x="205" y="70.1">STEP'S</text>
<text x="322.7" y="147.4">Acp Sheet</text>
<text x="124.5" y="287.1">Concert Base is essential at designated</text>
<text x="299" y="287.1">Concrete Structure</text>
<text x="124.5" y="291.7">Track area for Track Mounting &amp; Anchoring 280 Lx200Wx 200H</text>
<text x="299" y="291.7">L 280x W200x H200</text>
<text x="21.6" y="371.8">NOTE :</text>
<text x="218.9" y="371.8">SPECIAL INSTRUCTION'S :</text>
<text x="55.7" y="376.9">Civil Drawing</text>
<text x="55.4" y="383.4">All civil work is under the end client scope.</text>
</g>
<g font-size="4.9">
<text x="150" y="16.8">Concert base or MS structure is essential at</text>
<text x="150" y="22.7">the designated track area for track mounting.</text>
<text x="150" y="28.6">For Anchor fastening or welding.</text>
<text x="352.6" y="80.6" transform="rotate(-90 352.6 80.6)">220.00</text>
<text x="398" y="86.2">600.00</text>
<text x="380.3" y="132.1">Drain Pipe 1 Inch</text>
<text x="390.7" y="140.9">DETAIL A</text>
<text x="390.7" y="146.8">SCALE 1 : 10</text>
<text x="96.1" y="172.8">Need to be dig</text>
<text x="96.1" y="178.8">here for Motor mounting.</text>
<text x="96.1" y="184.7">600X 600 X 220.00 MM</text>
</g>
<g font-size="4.7">
<text x="54" y="136.1" transform="rotate(-90 54 136.1)">400.00</text>
<text x="93" y="154.9">200.00</text>
<text x="28.5" y="180.8">100.00</text>
<text x="83.1" y="191.9" transform="rotate(-90 83.1 191.9)">165.00</text>
<text x="86.4" y="323.6">A</text>
</g>
<text font-size="4.7" fill="#ff0" x="474.8" y="194.9">VW</text>
<g font-size="4.2">
<text x="562.8" y="27.6">REV 00</text>
<text x="64.8" y="119.4" transform="rotate(-90 64.8 119.4)">1830.00</text>
<text x="100.3" y="131.9">200.00</text>
<text x="115.9" y="127.3" transform="rotate(-90 115.9 127.3)">2630.00</text>
<text x="120.6" y="133.6" transform="rotate(-90 120.6 133.6)">Parking Length</text>
<text x="41.8" y="145.4" transform="rotate(-90 41.8 145.4)">600.00</text>
<text x="84.9" y="146.5">600.00</text>
<text x="271.8" y="159.1" transform="rotate(-90 271.8 159.1)">800.00</text>
<text x="267.1" y="208.7" transform="rotate(-90 267.1 208.7)">2100.00</text>
<text x="271.8" y="215" transform="rotate(-90 271.8 215)">POOL WIDTH</text>
<text x="63.7" y="227.2">900.00</text>
<text x="169.2" y="227.2">POOL LENGTH</text>
<text x="176.8" y="222.5">5700.00</text>
<text x="286.1" y="227.2">900.00</text>
<text x="271.8" y="254.7" transform="rotate(-90 271.8 254.7)">800.00</text>
<text x="296" y="260.2" transform="rotate(-90 296 260.2)">280.00</text>
<text x="106.2" y="267.9">200.00</text>
<text x="255.5" y="267.9">200.00</text>
<text x="71.5" y="295.1" transform="rotate(-90 71.5 295.1)">280.00</text>
<text x="408.3" y="360.3">TITLE - SWIMMING POOL ENCLOSER</text>
<text x="408.3" y="368.2">DWG NO - NTPL-000-PM-001</text>
</g>
<text font-size="3.9" x="483.2" y="407.7">A2</text>
<g font-size="3.5">
<text x="457" y="40.6">1.</text>
<text x="541.5" y="361.3">NIHVA TECHNOLOGIES</text>
<text x="541.5" y="364.9">PVT.LTD.PUNE</text>
<text x="430.9" y="377">NAME</text>
<text x="449.6" y="377">SIGNATURE</text>
<text x="477" y="377">DATE</text>
<text x="495" y="377">PRODUCT - SWIMMING POOL DECK</text>
<text x="495" y="383.3">PROJECT NO - NTPL-000-PM</text>
<text x="545.1" y="383.3">REVISION - 00</text>
<text x="413.3" y="384.1">DRAWN</text>
<text x="433.7" y="384.1">V.W.</text>
<text x="473.3" y="384.1">22-08-2025</text>
<text x="495" y="389.8">SITE LOCATION - PUNE</text>
<text x="545.1" y="389.8">WEIGHT -</text>
<text x="434.1" y="390.6">P.M.</text>
<text x="473.3" y="390.6">23-08-2025</text>
<text x="415.1" y="396.9">APPV'D</text>
<text x="434.6" y="396.9">V.T.</text>
<text x="473.3" y="396.5">23-08-2025</text>
<text x="494.8" y="396.5">MATRIAL -</text>
</g>
<g font-size="2.8">
<text x="541.5" y="368.3">Website - www.nihva.com</text>
<text x="417.6" y="390.6">CHK'D</text>
<text x="546.1" y="396.5">QTY - 1</text>
<text x="547.6" y="401.7">SCALE :</text>
<text x="407.7" y="402.2">If any queries contact -</text>
<text x="407.7" y="407.7">ALL DIMENSION ARE IN mm</text>
<text x="438.4" y="402.2">design@nihva.com</text>
<text x="494.8" y="402.7">PROJECTION</text>
<text x="494.8" y="406.5">METHOD:</text>
</g>
<text font-size="2" x="557.8" y="407.8">SHEET 2 OF 2</text>
</svg>
